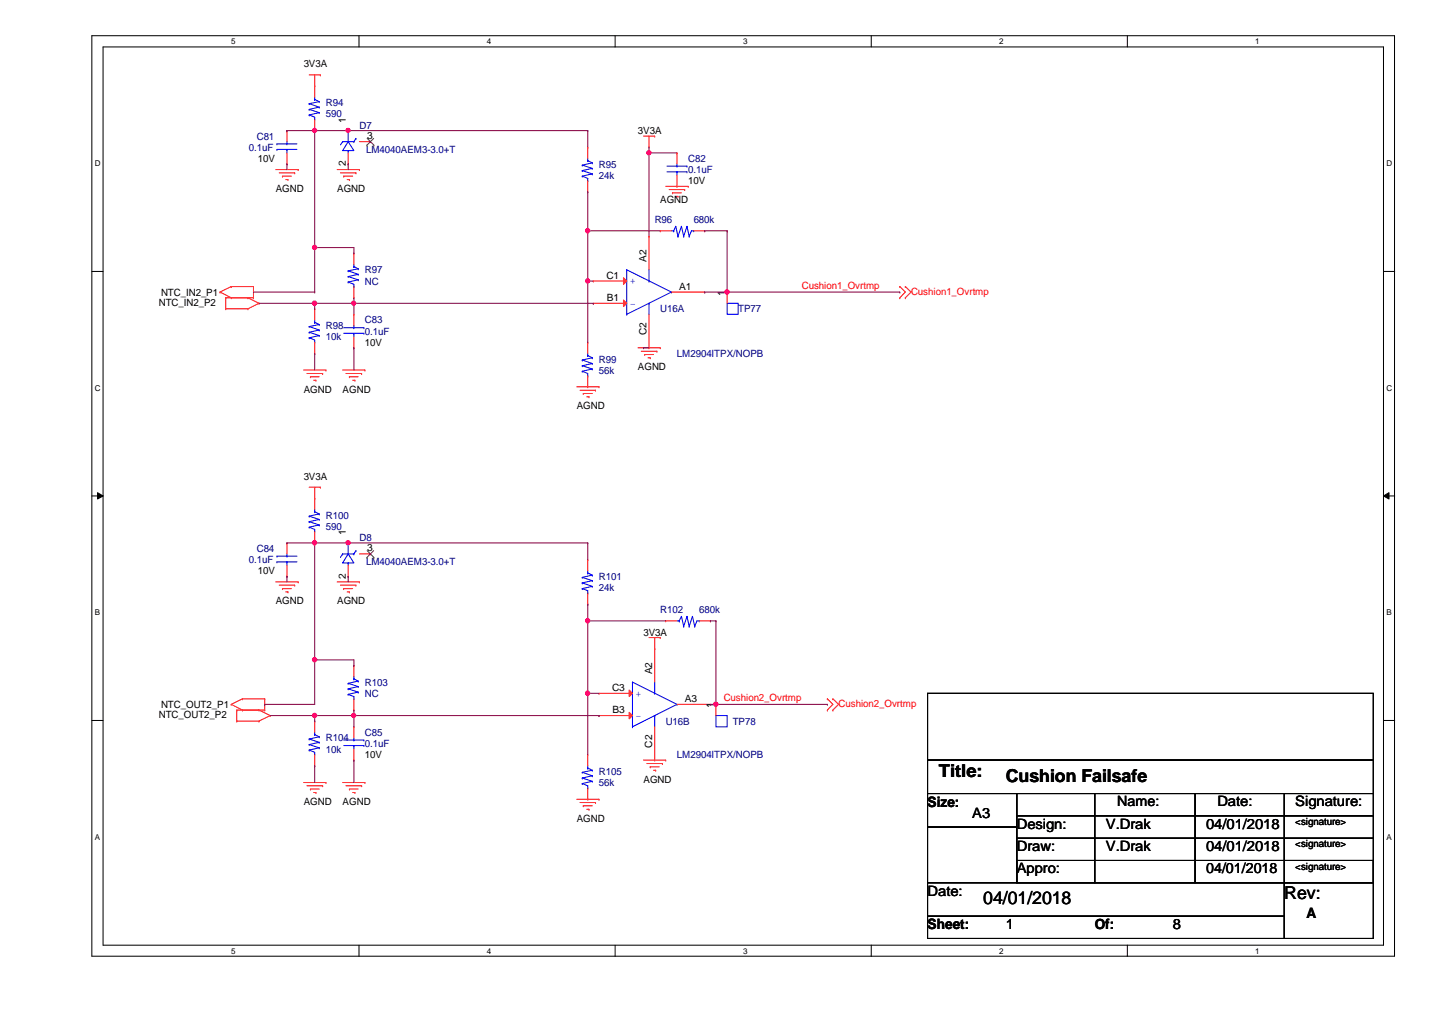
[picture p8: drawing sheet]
<svg xmlns="http://www.w3.org/2000/svg" width="297mm" height="210mm" viewBox="0 0 297 210" stroke-linecap="round" stroke-linejoin="round" font-family="sans-serif">
<path d="M19.1 7.4h270.2v190.9h-270.2zM21.4 9.7h265.6v186.3h-265.6z" fill="none" stroke="#000" stroke-width=".21"/>
<g fill="#fff">
<path d="M47.9 7.7h1v1.8h-1z"/>
<path d="M47.9 196.3h1v1.9h-1z"/>
</g>
<path d="M74.5 7.4v2.3M74.5 196v2.4" fill="none" stroke="#000" stroke-width=".21"/>
<g fill="#fff">
<path d="M101 7.7h.9v1.8h-.9z"/>
<path d="M101 196.3h.9v1.9h-.9z"/>
</g>
<path d="M127.6 7.4v2.3M127.6 196v2.4" fill="none" stroke="#000" stroke-width=".21"/>
<g fill="#fff">
<path d="M154.1 7.7h1v1.8h-1z"/>
<path d="M154.1 196.3h1v1.9h-1z"/>
</g>
<path d="M180.7 7.4v2.3M180.7 196v2.4" fill="none" stroke="#000" stroke-width=".21"/>
<g fill="#fff">
<path d="M207.3 7.7h.9v1.8h-.9z"/>
<path d="M207.3 196.3h.9v1.9h-.9z"/>
</g>
<path d="M233.8 7.4v2.3M233.8 196v2.4" fill="none" stroke="#000" stroke-width=".21"/>
<g fill="#fff">
<path d="M260.4 7.7h.9v1.8h-.9z"/>
<path d="M260.4 196.3h.9v1.9h-.9z"/>
<path d="M19.6 33h1.2v1.9h-1.2z"/>
<path d="M287.6 33h1.2v1.9h-1.2z"/>
<path d="M19.6 79.6h1.2v1.8h-1.2z"/>
<path d="M287.6 79.6h1.2v1.8h-1.2z"/>
</g>
<path d="M19.1 56.3h2.3M287 56.3h2.3" fill="none" stroke="#000" stroke-width=".21"/>
<g fill="#fff">
<path d="M19.6 126.2h1.1v1.8h-1.1z"/>
<path d="M287.6 126.2h1.1v1.8h-1.1z"/>
</g>
<path d="M19.1 102.9h2.3M20.2 102.2l1.2 .7-1.2 .6zM287 102.9l1.1-.7v1.3zM287 102.9h2.3" fill="none" stroke="#000" stroke-width=".21"/>
<path d="M20.2 102.2l1.2 .7-1.2 .6zM287 102.9l1.1-.7v1.3z" fill="#000"/>
<g fill="#fff">
<path d="M19.6 172.7h1.1v1.9h-1.1z"/>
<path d="M287.6 172.7h1.1v1.9h-1.1z"/>
</g>
<g fill="none" stroke="#000" stroke-width=".21">
<path d="M19.1 149.4h2.3M192.4 143.8h92.5v13.8h-92.5zM192.4 157.6h92.5v7h-92.5zM287 149.4h2.3M192.4 164.6h18.5v6.9h-18.5zM192.4 171.5h18.5v11.6h-18.5zM210.9 164.6h16.2v4.6h-16.2zM210.9 169.2h16.2v4.7h-16.2zM210.9 173.9h16.2v4.6h-16.2zM210.9 178.5h74v4.6h-74zM210.9 178.5h16.2v4.6h-16.2zM227.1 164.6h20.8v4.6h-20.8z"/>
<path d="M227.1 169.2h20.8v4.7h-20.8zM227.1 173.9h20.8v4.6h-20.8zM227.1 178.5h20.8v4.6h-20.8zM247.9 164.6h18.5v4.6h-18.5zM247.9 169.2h18.5v4.7h-18.5zM247.9 173.9h18.5v4.6h-18.5zM247.9 178.5h18.5v4.6h-18.5zM266.4 164.6h18.5v4.6h-18.5zM266.4 169.2h18.5v4.7h-18.5zM266.4 173.9h18.5v4.6h-18.5zM266.4 178.5h18.5v4.6h-18.5zM192.4 183.1h74v6.9h-74z"/>
<path d="M192.4 190h74v4.6h-74zM266.4 183.1h18.5v11.5h-18.5z"/>
</g>
<g fill="none" stroke="#f00" stroke-width=".21">
<path d="M64.1 15.5h2.4M65.3 17.8h.1M65.3 15.5v4.7M66.5 15.5h.1M57.2 35.2h4.6M57.9 35.9h3.2M58.6 36.5h.1M58.6 36.5h1.9M59.3 37.3h.4M59.7 37.3h.1M61.1 35.9h.1M61.8 35.2h.1"/>
<path d="M65.3 27.1h.1M65.3 24.8v2.3M69.9 35.2h4.6M70.6 35.9h3.2M71.3 36.5h.1M71.3 36.5h1.9M72 37.3h.5M72.5 37.3h.1M73.8 35.9h.1M74.5 35.2h.1M133.5 28.2h2.3M134.6 30.5h.1"/>
<path d="M134.6 28.2v2.3M135.8 28.2h.1M138.1 38.6h4.6M138.8 39.3h3.2M142 39.3h.1M142.7 38.6h.1M48 59.4h.1M48 59.4l-2.4 1.2M48 59.4h4.6M52.6 59.4h.1M52.6 59.4v2.4M139.5 40h.1"/>
<path d="M139.5 40h1.9M140.2 40.7h.4M140.6 40.7h.1M186.6 59.4h.1M186.6 59.4l1.2 1.2-1.2 1.2M187.8 59.4h.1M187.8 59.4l1.2 1.2-1.2 1.2M45.6 60.6h.1M45.6 60.6l2.4 1.2M46.8 64h.1M46.8 61.8h.1M46.8 61.8h5.8"/>
<path d="M46.8 64h4.6M46.8 61.8v2.2M48 61.8h.1M51.4 64h.1M51.4 61.8h.1M51.4 61.8l2.3 1.1M52.6 61.8h.1M53.7 62.9h.1M53.7 62.9l-2.3 1.1M63 76.7h4.6M63.7 77.5h3.2M64.4 78.1h.1"/>
<path d="M64.4 78.1h1.8M65.1 78.9h.4M65.5 78.9h.1M66.9 77.5h.1M67.6 76.7h.1M71.1 76.7h4.6M71.8 77.5h3.2M72.5 78.1h.1M72.5 78.1h1.8M73.2 78.9h.4M73.6 78.9h.1M75 77.5h.1"/>
<path d="M75.7 76.7h.1M132.3 72.1h4.6M133 72.9h3.3M133.7 73.5h.1M133.7 73.5h1.9M134.4 74.2h.5M134.9 74.2h.1M136.3 72.9h.1M136.9 72.1h.1M150.8 60.6h.1M150.8 60.6v2.3M186.6 61.8h.1"/>
<path d="M187.8 61.8h.1M119.6 80.2h4.6M120.3 80.9h3.2M121 81.6h.1M121 81.6h1.9M121.7 82.3h.5M122.2 82.3h.1M123.5 80.9h.1M124.2 80.2h.1M59.5 112.6h.1M59.5 119.5h.1M59.5 112.6v2.3"/>
<path d="M59.5 117.2v2.3M64.1 101h2.4M65.3 103.3h.1M65.3 101v2.3M66.5 101h.1M57.2 120.7h4.6M57.9 121.4h3.2M58.6 122.1h.1M58.6 122.1h1.9M59.3 122.8h.4M59.7 122.8h.1M61.1 121.4h.1"/>
<path d="M61.8 120.7h.1M69.9 120.7h4.6M70.6 121.4h3.2M71.3 122.1h.1M71.3 122.1h1.9M72 122.8h.5M72.5 122.8h.1M73.8 121.4h.1M74.5 120.7h.1M134.6 132.2h2.3M135.8 134.5h.1M135.8 132.2v2.3"/>
<path d="M136.9 132.2h.1M48 146.1h.1M48 146.1l2.3 1.2M49.1 149.6h.1M49.1 147.3h.1M49.1 147.3h5.8M49.1 149.6h4.6M49.1 147.3v2.3M50.3 144.9h.1M50.3 147.3h.1M50.3 144.9l-2.3 1.2M50.3 144.9h4.6"/>
<path d="M53.7 149.6h.1M53.7 147.3h.1M53.7 147.3l2.3 1.1M54.9 144.9h.1M54.9 147.3h.1M54.9 144.9v2.4M56 148.4h.1M56 148.4l-2.3 1.2M133.5 157.6h4.6M134.2 158.4h3.2M134.9 159h.1M134.9 159h1.8"/>
<path d="M135.6 159.8h.4M136 159.8h.1M137.4 158.4h.1M138.1 157.6h.1M171.6 147.3h.1M171.6 144.9h.1M171.6 144.9l1.2 1.2-1.2 1.2M172.8 147.3h.1M172.8 144.9h.1M172.8 144.9l1.1 1.2-1.1 1.2M63 162.3h4.6M63.7 163h3.2"/>
<path d="M64.4 163.7h.1M64.4 163.7h1.8M65.1 164.4h.4M65.5 164.4h.1M66.9 163h.1M67.6 162.3h.1M71.1 162.3h4.6M71.8 163h3.2M72.5 163.7h.1M72.5 163.7h1.8M73.2 164.4h.4M73.6 164.4h.1"/>
<path d="M75 163h.1M75.7 162.3h.1M119.6 165.8h4.6M120.3 166.5h3.2M121 167.1h.1M121 167.1h1.9M121.7 167.9h.5M122.2 167.9h.1M123.5 166.5h.1M124.2 165.8h.1"/>
</g>
<g fill="none" stroke="#00f" stroke-width=".21">
<path d="M64.1 23.8h.1M64.1 22.7h.1M64.1 21.5h.1M64.1 23.8l1.2 .5v.5M64.1 22.7l2.1 .7M64.1 21.5l2.1 .7M65.3 20.6h.1M65.3 24.8h.1M65.3 20.6l.9 .5M65.3 20.2v.4M66.2 23.4h.1M66.2 22.2h.1"/>
<path d="M66.2 21.1h.1M66.2 23.4l-2.1 .4M66.2 22.2l-2.1 .5M66.2 21.1l-2.1 .4M150.8 62.9h2.3v2.3h-2.3zM57.4 116.5h.1M57.4 115.4h.1M57.4 116.5h4.2M57.4 115.4h4.2M59.5 115.4h.1M59.5 116.5h.1M59.5 114.9v.5"/>
<path d="M59.5 116.5v.7M131.2 141.5h.1M131.2 150.7h.1M131.2 141.5l9.2 4.6M131.2 141.5v9.2M135.8 143.8h.1M135.8 148.4h.1M135.8 141.5v2.3M135.8 148.4v2.3M140.4 146.1h.1M140.4 146.1l-9.2 4.6"/>
</g>
<path d="M130.5 143.1l.7 .7-.7 .7z" fill="#f00"/>
<path d="M124.2 143.8h.1M124.2 143.8h7M130.5 143.1l.7 .7-.7 .7z" fill="none" stroke="#f00" stroke-width=".21"/>
<path d="M130.5 147.7l.7 .7-.7 .7z" fill="#f00"/>
<g fill="none" stroke="#f00" stroke-width=".21">
<path d="M59.5 27.1h.1M59.5 34h.1M59.5 27.1v2.3M59.5 31.7v2.3M72.2 34h.1M72.2 27.1h.1M72.2 31.7v2.3M74.5 29.4h2.3M76.8 29.4h.1M121.9 30.5h.1M121.9 39.8h.1M121.9 30.5v2.4"/>
<path d="M121.9 37.5v2.3M140.4 31.7h.1M140.4 38.6h.1M140.4 31.7v2.3M140.4 36.3v2.3M73.4 52.5h.1M73.4 52.5v2.3M73.4 59.4v2.4M136.9 47.9h.1M136.9 47.9h2.4M143.9 47.9h2.3M146.2 47.9h.1"/>
<path d="M65.3 64h.1M65.3 73.3h.1M65.3 64v2.4M65.3 71v2.3M73.4 61.8h.1M73.4 65.2h.1M73.4 72.1h.1M73.4 65.2v2.3M73.4 69.8v2.3M121.9 71h.1M121.9 71v2.3M121.9 77.9v2.3"/>
<path d="M121.9 80.2h.1M65.3 103.3h.1M65.3 112.6h.1M65.3 103.3v2.4M65.3 110.3v2.3M72.2 119.5h.1M72.2 112.6h.1M72.2 117.2v2.3M74.5 114.9h2.3M76.8 114.9h.1M121.9 116.1h.1M121.9 116.1v2.3"/>
<path d="M73.4 138h.1M73.4 138v2.3M121.9 125.3h.1M121.9 123v2.3M135.8 134.5h.1M135.8 134.5v7M138.1 128.8h.1M138.1 128.8h2.3M145 128.8h2.4M147.4 128.8h.1M65.3 149.6h.1M65.3 158.8h.1"/>
<path d="M65.3 149.6v2.3M65.3 156.5v2.3M73.4 147.3h.1M73.4 150.7h.1M73.4 157.6h.1M73.4 144.9v2.4M73.4 150.7v2.3M73.4 155.4v2.2M121.9 156.5h.1M121.9 156.5v2.3M124.2 148.4h.1M124.2 148.4h7"/>
<path d="M130.5 147.7l.7 .7-.7 .7zM135.8 157.6h.1M135.8 150.7v6.9M140.4 146.1h7M147.4 146.1h.1M148.5 146.1h.1M148.5 146.1v2.3M121.9 165.8h.1M121.9 163.4v2.4"/>
</g>
<g fill="none" stroke="#00f" stroke-width=".21">
<path d="M57.4 31h.1M57.4 29.8h.1M57.4 31h4.2M57.4 29.8h4.2M59.5 29.8h.1M59.5 31h.1M59.5 29.4v.4M59.5 31v.7M71.1 29.4h.1M71.1 29.4h2.3M71.1 29.4l-.5 .7M72.2 31.2h.1"/>
<path d="M72.2 29.4l1.2 1.8h-2.3zM72.2 27.1h.1M72.2 27.1v2.3M72.2 31.2v.5M73.4 29.4h.1M73.8 28.7h.1M73.8 28.7l-.4 .7M120.8 36.5h.1M120.8 35.4h.1M120.8 34.2h.1M120.8 36.5l1.1 .5v.5M120.8 35.4l2.1 .7"/>
<path d="M120.8 34.2l2.1 .7M121.9 33.3h.1M121.9 37.5h.1M121.9 33.3l1 .5M121.9 32.9v.4M122.9 36.1h.1M122.9 34.9h.1M122.9 33.8h.1M122.9 36.1l-2.1 .4M122.9 34.9l-2.1 .5M122.9 33.8l-2.1 .4M138.3 35.6h4.2"/>
<path d="M138.3 34.5h4.2M140.4 34.5h.1M140.4 35.6h.1M140.4 34v.5M140.4 35.6v.7M142.5 35.6h.1M142.5 34.5h.1M72.2 58.5h.1M72.2 57.4h.1M72.2 56.2h.1M72.2 58.5l1.2 .5v.4M72.2 57.4l2.1 .6"/>
<path d="M72.2 56.2l2.1 .7M73.4 55.3h.1M73.4 59.4h.1M73.4 55.3l.9 .5M73.4 54.8v.5M74.3 58h.1M74.3 56.9h.1M74.3 55.8h.1M74.3 58l-2.1 .5M74.3 56.9l-2.1 .5M74.3 55.8l-2.1 .4M130 56h.1"/>
<path d="M130 56l9.3 4.6M130 56v9.2M134.6 58.3h.1M134.6 56v2.3M139.3 47.9h.4M139.7 47.9h.1M140.2 46.9h.1M140.2 46.9l-.5 1M140.2 46.9l.4 2.1M140.6 49h.1M141.4 46.9h.1M141.4 46.9l.4 2.1"/>
<path d="M141.4 46.9l-.8 2.1M141.8 49h.1M142.5 46.9h.1M142.5 46.9l.5 2.1M142.5 46.9l-.7 2.1M143 49h.1M143.9 47.9h.1M143.9 47.9h-.5l-.4 1.1M64.1 70.1h.1M64.1 68.9h.1M64.1 67.7h.1M64.1 70.1l1.2 .4v.5"/>
<path d="M64.1 68.9l2.1 .7M64.1 67.7l2.1 .8M65.3 66.8h.1M65.3 71h.1M65.3 66.4v.4M65.3 66.8l.9 .5M66.2 69.6h.1M66.2 68.5h.1M66.2 67.3h.1M66.2 69.6l-2.1 .5M66.2 68.5l-2.1 .4M66.2 67.3l-2.1 .4"/>
<path d="M71.3 69.1h4.2M71.3 68h4.2M73.4 68h.1M73.4 69.1h.1M73.4 67.5v.5M73.4 69.1v.7M75.5 69.1h.1M75.5 68h.1M120.8 77h.1M120.8 75.9h.1M120.8 74.7h.1M120.8 77l1.1 .5v.4"/>
<path d="M120.8 75.9l2.1 .6M120.8 74.7l2.1 .7M121.9 73.7h.1M121.9 77.9h.1M121.9 73.3v.4M121.9 73.7l1 .5M122.9 76.5h.1M122.9 75.4h.1M122.9 74.2h.1M122.9 76.5l-2.1 .5M122.9 75.4l-2.1 .5M122.9 74.2l-2.1 .5"/>
<path d="M130 65.2h.1M134.6 62.9h.1M134.6 62.9v2.3M139.3 60.6h.1M139.3 60.6l-9.3 4.6M64.1 109.3h.1M64.1 108.2h.1M64.1 107.1h.1M64.1 109.3l1.2 .5v.5M64.1 108.2l2.1 .7M64.1 107.1l2.1 .6M65.3 106.1h.1"/>
<path d="M65.3 110.3h.1M65.3 105.7v.4M65.3 106.1l.9 .5M66.2 108.9h.1M66.2 107.7h.1M66.2 106.6h.1M66.2 108.9l-2.1 .4M66.2 107.7l-2.1 .5M66.2 106.6l-2.1 .5M71.1 114.9h.1M71.1 114.9h2.3M71.1 114.9l-.5 .7"/>
<path d="M72.2 116.8h.1M72.2 114.9l1.2 1.9h-2.3zM72.2 112.6h.1M72.2 112.6v2.3M72.2 116.8v.4M73.4 114.9h.1M73.8 114.2h.1M73.8 114.2l-.4 .7M120.8 119.8h.1M120.8 119.8l2.1 .6M121.9 118.8h.1M121.9 118.4v.4"/>
<path d="M121.9 118.8l1 .5M122.9 119.3h.1M122.9 119.3l-2.1 .5M120.8 122.1h.1M120.8 120.9h.1M120.8 122.1l1.1 .4v.5M120.8 120.9l2.1 .7M121.9 123h.1M122.9 121.6h.1M122.9 120.4h.1M122.9 121.6l-2.1 .5M122.9 120.4l-2.1 .5"/>
<path d="M140.4 128.8h.5M140.9 128.8h.1M141.4 127.8h.1M141.4 127.8l-.5 1M141.4 127.8l.4 2.1M141.8 129.9h.1M142.5 127.8h.1M142.5 127.8l.5 2.1M142.5 127.8l-.7 2.1M143 129.9h.1M143.6 127.8h.1M143.6 127.8l.5 2.1"/>
<path d="M143.6 127.8l-.6 2.1M144.1 129.9h.1M145 128.8h.1M145 128.8h-.4l-.5 1.1M64.1 155.6h.1M64.1 154.4h.1M64.1 153.3h.1M64.1 155.6l1.2 .4v.5M64.1 154.4l2.1 .7M64.1 153.3l2.1 .7M65.3 152.4h.1M65.3 156.5h.1"/>
<path d="M65.3 152.4l.9 .4M65.3 151.9v.5M66.2 155.1h.1M66.2 154h.1M66.2 152.8h.1M66.2 155.1l-2.1 .5M66.2 154l-2.1 .4M66.2 152.8l-2.1 .5M71.3 154.6h4.2M71.3 153.5h4.2M72.2 144h.1M72.2 142.9h.1"/>
<path d="M72.2 141.7h.1M72.2 144l1.2 .5v.4M72.2 142.9l2.1 .7M72.2 141.7l2.1 .7M73.4 140.8h.1M73.4 144.9h.1M73.4 153.5h.1M73.4 154.6h.1M73.4 140.3v.5M73.4 153v.5M73.4 154.6v.8M73.4 140.8l.9 .5"/>
<path d="M74.3 143.6h.1M74.3 142.4h.1M74.3 141.3h.1M74.3 143.6l-2.1 .4M74.3 142.4l-2.1 .5M74.3 141.3l-2.1 .4M75.5 154.6h.1M75.5 153.5h.1M121.9 159.3h.1M121.9 158.8v.5M121.9 159.3l1 .5M122.9 159.8h.1"/>
<path d="M122.9 159.8l-2.1 .4M148.5 148.4h2.3v2.3h-2.3zM120.8 162.5h.1M120.8 161.4h.1M120.8 160.2h.1M120.8 162.5l1.1 .5v.4M120.8 161.4l2.1 .7M120.8 160.2l2.1 .7M121.9 163.4h.1M122.9 162.1h.1M122.9 160.9h.1M122.9 162.1l-2.1 .4"/>
<path d="M122.9 160.9l-2.1 .5"/>
</g>
<path d="M76.1 30.1h.1M76.2 28.7l1.4 1.4M77.5 28.7l-1.4 1.4M77.6 30.1h.1M76.1 115.6h.1M76.2 114.2l1.4 1.4M77.5 114.2l-1.4 1.4M77.6 115.6h.1" fill="none" stroke="#804000" stroke-width=".21"/>
<path d="M129.3 57.6l.7 .7-.7 .7z" fill="#f00"/>
<path d="M123.1 58.3h.1M123.1 58.3h6.9M129.3 57.6l.7 .7-.7 .7z" fill="none" stroke="#f00" stroke-width=".21"/>
<path d="M129.3 62.2l.7 .7-.7 .7z" fill="#f00"/>
<path d="M134.6 49h.1M134.6 49v7M123.1 62.9h.1M123.1 62.9h6.9M129.3 62.2l.7 .7-.7 .7zM134.6 72.1h.1M134.6 65.2v6.9M139.3 60.6h6.9M146.2 60.6h.1" fill="none" stroke="#f00" stroke-width=".21"/>
<path d="M59.5 27.1h.1M59.5 27.1h5.8v24.2M65.3 51.3h.1" fill="none" stroke="#800040" stroke-width=".21"/>
<circle cx="65.3" cy="27" r=".44" fill="#f0f"/>
<circle cx="65.3" cy="27" r=".44" fill="none" stroke="#f0f" stroke-width=".21"/>
<path d="M59.5 34h.1M59.5 34v1.2M65.3 27.1h.1M65.3 27.1h6.9M72.2 34h.1M72.2 34v1.2M65.3 62.9h.1M65.3 62.9h57.8M123.1 62.9h.1" fill="none" stroke="#800040" stroke-width=".21"/>
<circle cx="73.3" cy="62.9" r=".44" fill="#f0f"/>
<circle cx="73.3" cy="62.9" r=".44" fill="none" stroke="#f0f" stroke-width=".21"/>
<path d="M65.3 51.3h.1M65.3 51.3v9.3M65.3 51.3h8.1M65.3 73.3h.1M65.3 73.3v3.4M73.4 72.1h.1M73.4 62.9h.1M73.4 62.9v2.3M73.4 72.1v4.6" fill="none" stroke="#800040" stroke-width=".21"/>
<circle cx="65.2" cy="51.3" r=".45" fill="#f0f"/>
<circle cx="65.2" cy="51.3" r=".45" fill="none" stroke="#f0f" stroke-width=".21"/>
<path d="M72.2 27.1h.1M72.2 27.1h49.7M121.9 27.1h.1M121.9 27.1v3.4M73.4 52.5h.1M73.4 51.3v1.2M65.3 64h.1M65.3 62.9v1.1M73.4 62.9h.1M73.4 61.8v1.1" fill="none" stroke="#800040" stroke-width=".21"/>
<circle cx="72.2" cy="27" r=".44" fill="#f0f"/>
<circle cx="72.2" cy="27" r=".44" fill="none" stroke="#f0f" stroke-width=".21"/>
<path d="M121.9 39.8h.1M121.9 39.8v31.2M121.9 47.9h.1M121.9 58.3h.1M121.9 47.9h15M121.9 58.3h1.2M150.8 47.9h.1M150.8 47.9v12.7" fill="none" stroke="#800040" stroke-width=".21"/>
<circle cx="121.9" cy="58.3" r=".45" fill="#f0f"/>
<circle cx="121.9" cy="58.3" r=".45" fill="none" stroke="#f0f" stroke-width=".21"/>
<circle cx="121.9" cy="47.9" r=".45" fill="#f0f"/>
<circle cx="121.9" cy="47.9" r=".45" fill="none" stroke="#f0f" stroke-width=".21"/>
<path d="M146.2 60.6h.1M146.2 60.6h4.6M59.5 112.6h.1M59.5 112.6h5.8v24.3M65.3 136.9h.1" fill="none" stroke="#800040" stroke-width=".21"/>
<circle cx="65.2" cy="112.6" r=".45" fill="#f0f"/>
<circle cx="65.2" cy="112.6" r=".45" fill="none" stroke="#f0f" stroke-width=".21"/>
<circle cx="65.2" cy="136.8" r=".45" fill="#f0f"/>
<circle cx="65.2" cy="136.8" r=".45" fill="none" stroke="#f0f" stroke-width=".21"/>
<path d="M65.3 112.6h.1M65.3 112.6h56.6M72.2 112.6h.1" fill="none" stroke="#800040" stroke-width=".21"/>
<circle cx="72.2" cy="112.6" r=".45" fill="#f0f"/>
<circle cx="72.2" cy="112.6" r=".45" fill="none" stroke="#f0f" stroke-width=".21"/>
<path d="M59.5 119.5h.1M59.5 119.5v1.2M72.2 119.5h.1M72.2 119.5v1.2M121.9 112.6h.1M121.9 112.6v3.5M121.9 125.3h.1M121.9 125.3v18.5M121.9 143.8h.1" fill="none" stroke="#800040" stroke-width=".21"/>
<circle cx="121.9" cy="128.8" r=".45" fill="#f0f"/>
<circle cx="121.9" cy="128.8" r=".45" fill="none" stroke="#f0f" stroke-width=".21"/>
<path d="M65.3 136.9h.1M65.3 136.9v9.2M65.3 136.9h8.1v1.1M73.4 138h.1M121.9 128.8h.1M121.9 128.8h16.2M148.5 128.8h.1M148.5 128.8v17.3M121.9 143.8h.1M121.9 143.8h2.3M121.9 143.8v12.7" fill="none" stroke="#800040" stroke-width=".21"/>
<circle cx="121.9" cy="143.8" r=".45" fill="#f0f"/>
<circle cx="121.9" cy="143.8" r=".45" fill="none" stroke="#f0f" stroke-width=".21"/>
<path d="M65.3 149.6h.1M65.3 148.4h.1M65.3 148.4v1.2M65.3 148.4h8.1M73.4 148.4h.1M73.4 147.3v1.1" fill="none" stroke="#800040" stroke-width=".21"/>
<circle cx="65.2" cy="148.4" r=".45" fill="#f0f"/>
<circle cx="65.2" cy="148.4" r=".45" fill="none" stroke="#f0f" stroke-width=".21"/>
<path d="M73.4 148.4h.1M73.4 148.4v2.3M73.4 148.4h50.8M124.2 148.4h.1" fill="none" stroke="#800040" stroke-width=".21"/>
<circle cx="73.3" cy="148.4" r=".44" fill="#f0f"/>
<circle cx="73.3" cy="148.4" r=".44" fill="none" stroke="#f0f" stroke-width=".21"/>
<path d="M147.4 128.8h.1M147.4 128.8h1.1M65.3 158.8h.1M65.3 158.8v3.5M73.4 157.6h.1M73.4 157.6v4.7M147.4 146.1h24.2M148.5 146.1h.1M171.6 146.1h.1" fill="none" stroke="#800040" stroke-width=".21"/>
<circle cx="148.5" cy="146.1" r=".45" fill="#f0f"/>
<circle cx="148.5" cy="146.1" r=".45" fill="none" stroke="#f0f" stroke-width=".21"/>
<path d="M146.2 47.9h.1M146.2 47.9h4.6M150.8 60.6h35.8M186.6 60.6h.1" fill="none" stroke="#800040" stroke-width=".21"/>
<circle cx="150.8" cy="60.6" r=".45" fill="#f0f"/>
<circle cx="150.8" cy="60.6" r=".45" fill="none" stroke="#f0f" stroke-width=".21"/>
<path d="M134.6 31.7h.1M134.6 31.7h5.8M134.6 30.5v18.5M133.5 72.1h.1M133.5 72.1h1.1" fill="none" stroke="#800040" stroke-width=".21"/>
<circle cx="134.6" cy="31.7" r=".45" fill="#f0f"/>
<circle cx="134.6" cy="31.7" r=".45" fill="none" stroke="#f0f" stroke-width=".21"/>
<path d="M52.6 60.6h12.7M53.7 62.9h11.6M65.3 60.6h.1M65.3 62.9h.1" fill="none" stroke="#800040" stroke-width=".21"/>
<circle cx="65.2" cy="62.9" r=".45" fill="#f0f"/>
<circle cx="65.2" cy="62.9" r=".45" fill="none" stroke="#f0f" stroke-width=".21"/>
<path d="M54.9 146.1h.1M54.9 146.1h10.4M56 148.4h9.3M65.3 148.4h.1" fill="none" stroke="#800040" stroke-width=".21"/>
<circle cx="65.3" cy="27" r=".44" fill="#f0f"/>
<circle cx="65.3" cy="27" r=".44" fill="none" stroke="#f0f" stroke-width=".21"/>
<circle cx="73.3" cy="62.9" r=".44" fill="#f0f"/>
<circle cx="73.3" cy="62.9" r=".44" fill="none" stroke="#f0f" stroke-width=".21"/>
<circle cx="65.2" cy="51.3" r=".45" fill="#f0f"/>
<circle cx="65.2" cy="51.3" r=".45" fill="none" stroke="#f0f" stroke-width=".21"/>
<circle cx="72.2" cy="27" r=".44" fill="#f0f"/>
<circle cx="72.2" cy="27" r=".44" fill="none" stroke="#f0f" stroke-width=".21"/>
<circle cx="121.9" cy="58.3" r=".45" fill="#f0f"/>
<circle cx="121.9" cy="58.3" r=".45" fill="none" stroke="#f0f" stroke-width=".21"/>
<circle cx="121.9" cy="47.9" r=".45" fill="#f0f"/>
<circle cx="121.9" cy="47.9" r=".45" fill="none" stroke="#f0f" stroke-width=".21"/>
<circle cx="65.2" cy="112.6" r=".45" fill="#f0f"/>
<circle cx="65.2" cy="112.6" r=".45" fill="none" stroke="#f0f" stroke-width=".21"/>
<circle cx="65.2" cy="136.8" r=".45" fill="#f0f"/>
<circle cx="65.2" cy="136.8" r=".45" fill="none" stroke="#f0f" stroke-width=".21"/>
<circle cx="72.2" cy="112.6" r=".45" fill="#f0f"/>
<circle cx="72.2" cy="112.6" r=".45" fill="none" stroke="#f0f" stroke-width=".21"/>
<circle cx="121.9" cy="128.8" r=".45" fill="#f0f"/>
<circle cx="121.9" cy="128.8" r=".45" fill="none" stroke="#f0f" stroke-width=".21"/>
<circle cx="121.9" cy="143.8" r=".45" fill="#f0f"/>
<circle cx="121.9" cy="143.8" r=".45" fill="none" stroke="#f0f" stroke-width=".21"/>
<circle cx="65.2" cy="148.4" r=".45" fill="#f0f"/>
<circle cx="65.2" cy="148.4" r=".45" fill="none" stroke="#f0f" stroke-width=".21"/>
<circle cx="73.3" cy="148.4" r=".44" fill="#f0f"/>
<circle cx="73.3" cy="148.4" r=".44" fill="none" stroke="#f0f" stroke-width=".21"/>
<circle cx="148.5" cy="146.1" r=".45" fill="#f0f"/>
<circle cx="148.5" cy="146.1" r=".45" fill="none" stroke="#f0f" stroke-width=".21"/>
<circle cx="150.8" cy="60.6" r=".45" fill="#f0f"/>
<circle cx="150.8" cy="60.6" r=".45" fill="none" stroke="#f0f" stroke-width=".21"/>
<circle cx="134.6" cy="31.7" r=".45" fill="#f0f"/>
<circle cx="134.6" cy="31.7" r=".45" fill="none" stroke="#f0f" stroke-width=".21"/>
<circle cx="65.2" cy="62.9" r=".45" fill="#f0f"/>
<circle cx="65.2" cy="62.9" r=".45" fill="none" stroke="#f0f" stroke-width=".21"/>
<g font-size="3.7">
<text x="194.7" y="161.1">Title:</text>
<text x="208.6" y="162.3">Cushion Failsafe</text>
<text x="204" y="187.5">04/01/2018</text>
<text x="266.4" y="186.4">Rev:</text>
</g>
<g font-size="3">
<text x="192.4" y="167.3">Size:</text>
<text x="231.7" y="167.3">Name:</text>
<text x="252.5" y="167.3">Date:</text>
<text x="268.7" y="167.3">Signature:</text>
<text x="201.7" y="169.6">A3</text>
<text x="210.9" y="171.9">Design:</text>
<text x="229.4" y="171.9">V.Drak</text>
<text x="250.2" y="171.9">04/01/2018</text>
<text x="210.9" y="176.5">Draw:</text>
<text x="229.4" y="176.5">V.Drak</text>
<text x="250.2" y="176.5">04/01/2018</text>
<text x="192.4" y="185.8">Date:</text>
<text x="210.9" y="181.1">Appro:</text>
<text x="250.2" y="181.1">04/01/2018</text>
<text x="271" y="190.5">A</text>
<text x="192.4" y="192.8">Sheet:</text>
<text x="208.6" y="192.7">1</text>
<text x="227.1" y="192.8">Of:</text>
<text x="243.3" y="192.7">8</text>
</g>
<g font-size="2.1">
<text x="63" y="14">3V3A</text>
<text x="71.7" y="25.5" transform="rotate(-90 71.7 25.5)">1</text>
<text x="76.2" y="28.9">3</text>
<text x="132.3" y="27.8">3V3A</text>
<text x="53.5" y="33.6">10V</text>
<text x="71.7" y="34.5" transform="rotate(-90 71.7 34.5)">2</text>
<text x="57.2" y="39.8">AGND</text>
<text x="69.9" y="39.8">AGND</text>
<text x="142.7" y="38.2">10V</text>
<text x="136.9" y="42.2">AGND</text>
<text x="125.8" y="57.8">C1</text>
<text x="134.1" y="54.4" transform="rotate(-90 134.1 54.4)">A2</text>
<text x="32.9" y="63.4">NTC_IN2_P2</text>
<text x="33.4" y="61.3">NTC_IN2_P1</text>
<text x="125.9" y="62.4">B1</text>
<text x="140.9" y="60.1">A1</text>
<text x="150.3" y="61.3" transform="rotate(-90 150.3 61.3)">1</text>
<text x="75.7" y="71.8">10V</text>
<text x="134.1" y="69.5" transform="rotate(-90 134.1 69.5)">C2</text>
<text x="132.3" y="76.8">AGND</text>
<text x="63" y="81.4">AGND</text>
<text x="71.1" y="81.4">AGND</text>
<text x="119.6" y="84.9">AGND</text>
<text x="63" y="99.5">3V3A</text>
<text x="71.7" y="111" transform="rotate(-90 71.7 111)">1</text>
<text x="53.5" y="119.1">10V</text>
<text x="76.2" y="114.4">3</text>
<text x="57.2" y="125.3">AGND</text>
<text x="69.9" y="125.3">AGND</text>
<text x="71.7" y="120" transform="rotate(-90 71.7 120)">2</text>
<text x="133.5" y="131.8">3V3A</text>
<text x="127" y="143.3">C3</text>
<text x="135.3" y="139.9" transform="rotate(-90 135.3 139.9)">A2</text>
<text x="32.9" y="148.9">NTC_OUT2_P2</text>
<text x="33.4" y="146.9">NTC_OUT2_P1</text>
<text x="127" y="147.9">B3</text>
<text x="142" y="145.6">A3</text>
<text x="148" y="146.8" transform="rotate(-90 148 146.8)">1</text>
<text x="135.3" y="155.1" transform="rotate(-90 135.3 155.1)">C2</text>
<text x="75.7" y="157.3">10V</text>
<text x="63" y="167">AGND</text>
<text x="71.1" y="167">AGND</text>
<text x="133.5" y="162.3">AGND</text>
<text x="119.6" y="170.4">AGND</text>
<text x="268.7" y="171.1">&lt;signature&gt;</text>
<text x="268.7" y="175.8">&lt;signature&gt;</text>
<text x="268.7" y="180.4">&lt;signature&gt;</text>
</g>
<g font-size="2.1" fill="#000080">
<text x="67.6" y="22.1">R94</text>
<text x="53.3" y="29">C81</text>
<text x="67.6" y="24.3">590</text>
<text x="74.5" y="26.7">D7</text>
<text x="51.6" y="31.3">0.1uF</text>
<text x="75.9" y="31.7">LM4040AEM3-3.0+T</text>
<text x="124.2" y="34.8">R95</text>
<text x="142.7" y="33.6">C82</text>
<text x="142.7" y="35.9">0.1uF</text>
<text x="124.2" y="37.1">24k</text>
<text x="135.8" y="46.3">R96</text>
<text x="143.9" y="46.3">680k</text>
<text x="75.7" y="56.7">R97</text>
<text x="75.7" y="59">NC</text>
<text x="136.9" y="64.8">U16A</text>
<text x="153.1" y="64.8">TP77</text>
<text x="67.6" y="68.3">R98</text>
<text x="67.6" y="70.6">10k</text>
<text x="75.7" y="67.1">C83</text>
<text x="75.7" y="69.4">0.1uF</text>
<text x="124.2" y="75.2">R99</text>
<text x="124.2" y="77.5">56k</text>
<text x="140.4" y="74">LM2904ITPX/NOPB</text>
<text x="67.6" y="107.6">R100</text>
<text x="67.6" y="109.9">590</text>
<text x="74.5" y="112.2">D8</text>
<text x="51.6" y="116.8">0.1uF</text>
<text x="53.3" y="114.5">C84</text>
<text x="75.9" y="117.3">LM4040AEM3-3.0+T</text>
<text x="124.2" y="120.3">R101</text>
<text x="124.2" y="122.6">24k</text>
<text x="136.9" y="127.2">R102</text>
<text x="145" y="127.2">680k</text>
<text x="75.7" y="142.2">R103</text>
<text x="75.7" y="144.6">NC</text>
<text x="67.6" y="153.8">R104</text>
<text x="75.7" y="152.7">C85</text>
<text x="75.7" y="154.9">0.1uF</text>
<text x="138.1" y="150.3">U16B</text>
<text x="152" y="150.3">TP78</text>
<text x="67.6" y="156.1">10k</text>
<text x="124.2" y="160.7">R105</text>
<text x="140.4" y="157.3">LM2904ITPX/NOPB</text>
<text x="124.2" y="163">56k</text>
</g>
<g font-size="2.1" fill="#00f">
<text x="130.7" y="59">+</text>
<text x="130.7" y="63.6">-</text>
<text x="131.9" y="149.1">-</text>
<text x="131.9" y="144.5">+</text>
</g>
<g font-size="2.1" fill="#f00">
<text x="166.3" y="59.9">Cushion1_Ovrtmp</text>
<text x="189" y="61.1">Cushion1_Ovrtmp</text>
<text x="150.1" y="145.4">Cushion2_Ovrtmp</text>
<text x="173.9" y="146.6">Cushion2_Ovrtmp</text>
</g>
<g font-size="1.7">
<text x="47.9" y="9.1">5</text>
<text x="101" y="9.1">4</text>
<text x="154.1" y="9.1">3</text>
<text x="207.3" y="9.1">2</text>
<text x="260.4" y="9.1">1</text>
<text x="19.6" y="34.5">D</text>
<text x="287.6" y="34.5">D</text>
<text x="19.6" y="81.1">C</text>
<text x="287.6" y="81.1">C</text>
<text x="19.6" y="127.6">B</text>
<text x="287.6" y="127.6">B</text>
<text x="19.6" y="174.2">A</text>
<text x="287.6" y="174.2">A</text>
<text x="47.9" y="197.8">5</text>
<text x="101" y="197.8">4</text>
<text x="154.1" y="197.8">3</text>
<text x="207.3" y="197.8">2</text>
<text x="260.4" y="197.8">1</text>
</g>
</svg>
